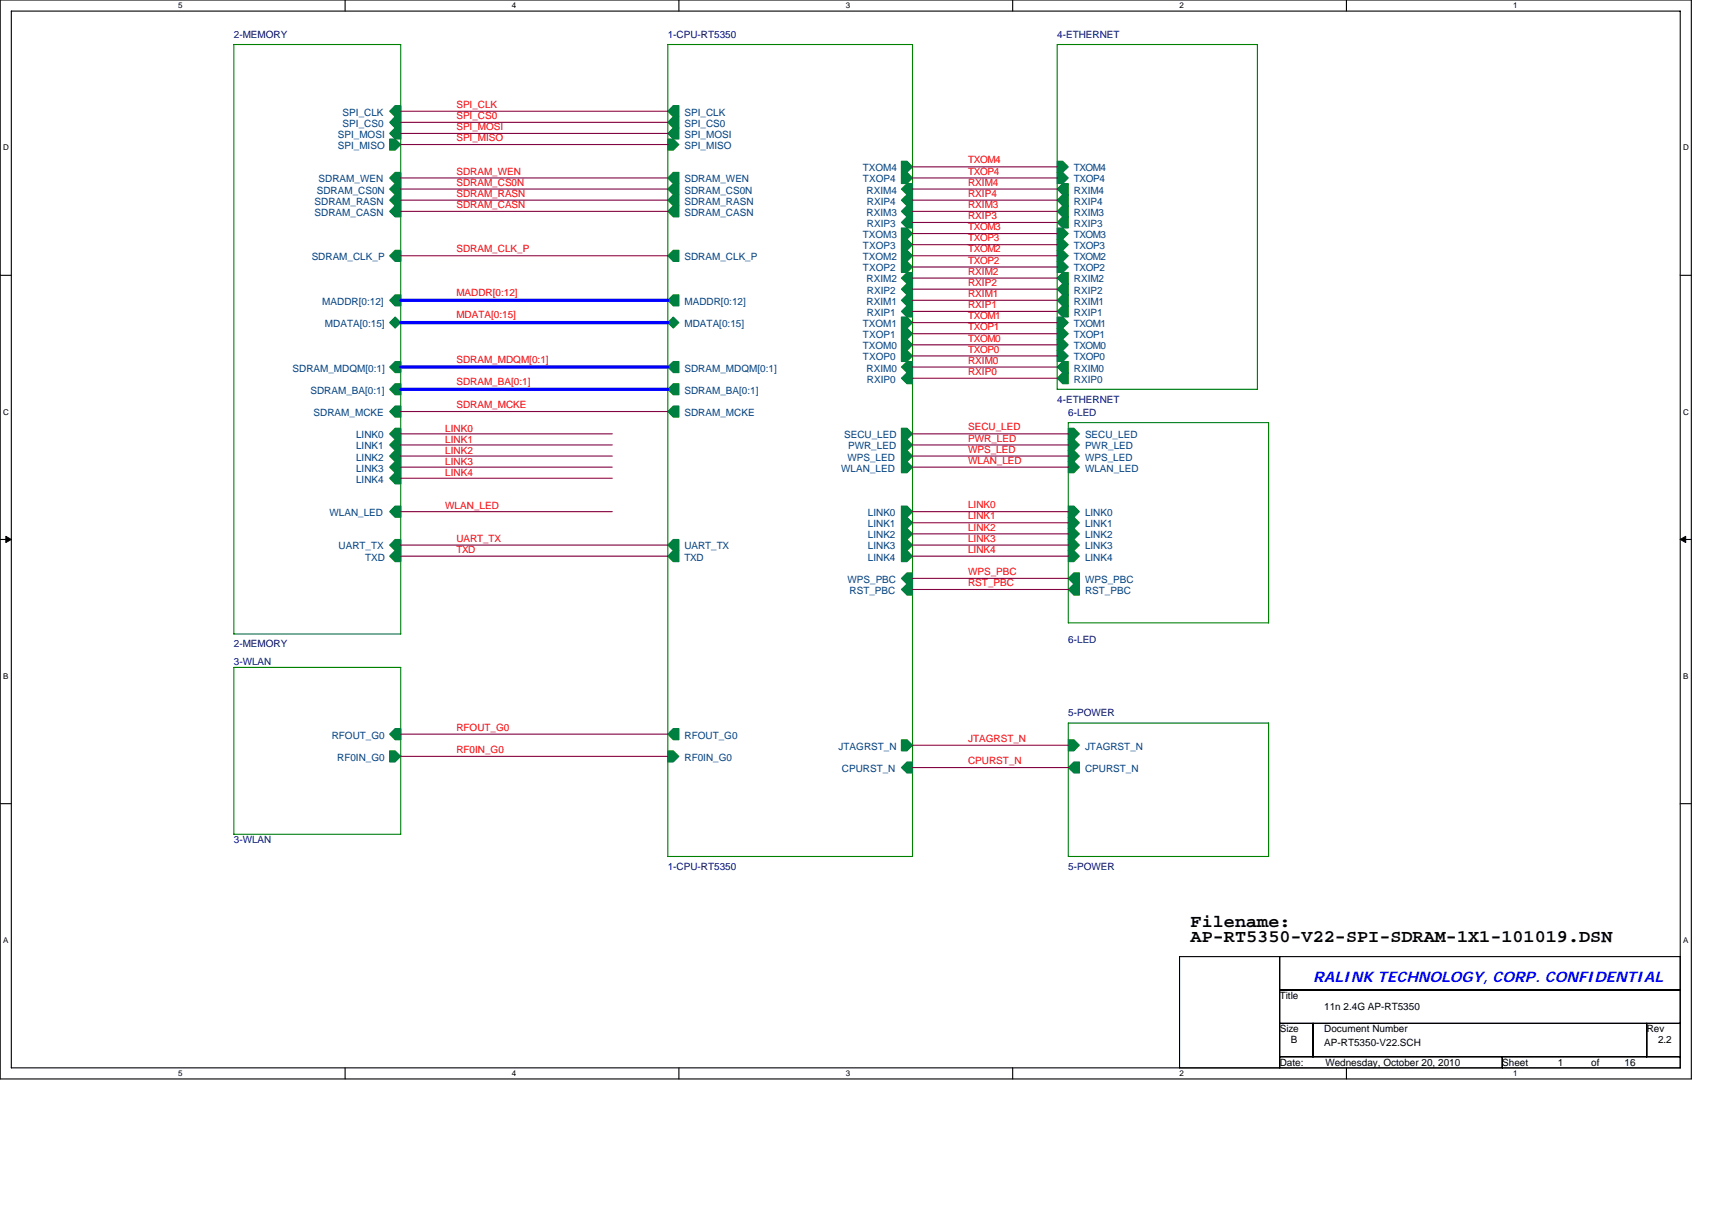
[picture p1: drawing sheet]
<svg xmlns="http://www.w3.org/2000/svg" width="297mm" height="210mm" viewBox="0 0 297 210" stroke-linecap="round" stroke-linejoin="round" font-family="sans-serif">
<path d="M0 0h293.5v187.2h-293.5zM2 1.9h289.5v183.4h-289.5z" fill="none" stroke="#000" stroke-width=".19"/>
<g fill="#fff">
<path d="M30.9 .2h.8v1.6h-.8z"/>
<path d="M30.9 185.5h.8v1.6h-.8z"/>
</g>
<path d="M59.9 0v1.9M59.9 185.3v1.9" fill="none" stroke="#000" stroke-width=".19"/>
<g fill="#fff">
<path d="M88.8 .2h.8v1.6h-.8z"/>
<path d="M88.8 185.5h.8v1.6h-.8z"/>
</g>
<path d="M117.8 0v1.9M117.8 185.3v1.9" fill="none" stroke="#000" stroke-width=".19"/>
<g fill="#fff">
<path d="M146.7 .2h.8v1.6h-.8z"/>
<path d="M146.7 185.5h.8v1.6h-.8z"/>
</g>
<path d="M175.7 0v1.9M175.7 185.3v1.9" fill="none" stroke="#000" stroke-width=".19"/>
<g fill="#fff">
<path d="M204.7 .2h.7v1.6h-.7z"/>
<path d="M204.7 185.5h.7v1.6h-.7z"/>
</g>
<path d="M233.6 0v1.9M233.6 185.3v1.9" fill="none" stroke="#000" stroke-width=".19"/>
<g fill="#fff">
<path d="M262.6 .2h.7v1.6h-.7z"/>
<path d="M262.6 185.5h.7v1.6h-.7z"/>
<path d="M.5 24.8h1v1.6h-1z"/>
<path d="M292 24.8h1v1.6h-1z"/>
<path d="M.5 70.7h1v1.5h-1z"/>
<path d="M292 70.7h1v1.5h-1z"/>
</g>
<path d="M0 47.8h2M291.5 47.8h2" fill="none" stroke="#000" stroke-width=".19"/>
<g fill="#fff">
<path d="M.5 116.5h.9v1.6h-.9z"/>
<path d="M292 116.5h.9v1.6h-.9z"/>
</g>
<path d="M0 93.6h2M291.5 93.6h2" fill="none" stroke="#000" stroke-width=".19"/>
<path d="M1 93.1l1 .5-1 .5zM291.5 93.6l1-.5v1z" fill="#000" stroke="#000" stroke-width=".17"/>
<g fill="#fff">
<path d="M.5 162.4h.9v1.5h-.9z"/>
<path d="M292 162.4h.9v1.5h-.9z"/>
</g>
<path d="M0 139.5h2M291.5 139.5h2M204.7 166h86.8v19.3h-86.8zM222 171.8h69.5M222 166v19.3M222 177.6h69.5M227.8 177.6v5.8M285.7 177.6v5.8M222 183.4h69.5M260.6 183.4v1.9" fill="none" stroke="#000" stroke-width=".19"/>
<path d="M40.6 7.7h28.9v102.3h-28.9zM115.9 7.7h42.4v140.9h-42.4zM183.4 7.7h34.8v59.9h-34.8zM185.4 73.3h34.7v34.8h-34.7zM40.6 115.8h28.9v29h-28.9zM185.4 125.5h34.7v23.1h-34.7z" fill="none" stroke="#008000" stroke-width=".19"/>
<g fill="#008040" stroke="#008040" stroke-width=".19">
<path d="M185.4 87.8h.9l1 1-1 1h-.9z" fill-rule="evenodd"/>
<path d="M185.4 89.8h.9l1 .9-1 1h-.9z" fill-rule="evenodd"/>
<path d="M185.4 91.7h.9l1 .9-1 1h-.9z" fill-rule="evenodd"/>
<path d="M185.4 93.6h.9l1 1-1 .9h-.9z" fill-rule="evenodd"/>
<path d="M185.4 95.5h.9l1 1-1 1h-.9z" fill-rule="evenodd"/>
<path d="M185.4 74.3h.9l1 1-1 .9h-.9z" fill-rule="evenodd"/>
<path d="M185.4 80.1h.9l1 1-1 .9h-.9z" fill-rule="evenodd"/>
<path d="M185.4 78.2h.9l1 .9-1 1h-.9z" fill-rule="evenodd"/>
<path d="M185.4 76.2h.9l1 1-1 1h-.9z" fill-rule="evenodd"/>
<path d="M185.4 100.4l.9-1h1v1.9h-1z" fill-rule="evenodd"/>
<path d="M185.4 102.3l.9-1h1v2h-1z" fill-rule="evenodd"/>
<path d="M116.8 18.3h1v2h-1l-.9-1z" fill-rule="evenodd"/>
<path d="M116.8 29.9h1v2h-1l-.9-1z" fill-rule="evenodd"/>
<path d="M115.9 32.8l.9-.9h1v1.9h-1z" fill-rule="evenodd"/>
<path d="M115.9 44.4l.9-1h1v2h-1z" fill-rule="evenodd"/>
<path d="M116.8 20.3h1v1.9h-1l-.9-1z" fill-rule="evenodd"/>
<path d="M115.9 34.7l.9-.9h1v1.9h-1z" fill-rule="evenodd"/>
<path d="M115.9 52.1l.9-.9h1v1.9h-1z" fill-rule="evenodd"/>
<path d="M116.8 55l1 1-1 .9-.9-.9z" fill-rule="evenodd"/>
<path d="M156.4 28h1l.9 1-.9 .9h-1z" fill-rule="evenodd"/>
<path d="M156.4 29.9h1l.9 1-.9 1h-1z" fill-rule="evenodd"/>
<path d="M156.4 32.8l1-.9h.9v1.9h-.9z" fill-rule="evenodd"/>
<path d="M156.4 34.7l1-.9h.9v1.9h-.9z" fill-rule="evenodd"/>
<path d="M156.4 133.2l1-1h.9v2h-.9z" fill-rule="evenodd"/>
<path d="M156.4 128.4h1l.9 .9-.9 1h-1z" fill-rule="evenodd"/>
<path d="M156.4 74.3h1l.9 1-.9 .9h-1z" fill-rule="evenodd"/>
<path d="M156.4 80.1h1l.9 1-.9 .9h-1z" fill-rule="evenodd"/>
<path d="M116.8 126.4h1v2h-1l-.9-1z" fill-rule="evenodd"/>
<path d="M115.9 130.3h.9l1 1-1 .9h-.9z" fill-rule="evenodd"/>
<path d="M156.4 93.6h1l.9 1-.9 .9h-1z" fill-rule="evenodd"/>
<path d="M156.4 91.7h1l.9 .9-.9 1h-1z" fill-rule="evenodd"/>
<path d="M156.4 87.8h1l.9 1-.9 1h-1z" fill-rule="evenodd"/>
<path d="M156.4 89.8h1l.9 .9-.9 1h-1z" fill-rule="evenodd"/>
<path d="M156.4 95.5h1l.9 1-.9 1h-1z" fill-rule="evenodd"/>
<path d="M156.4 36.7l1-1h.9v1.9h-.9z" fill-rule="evenodd"/>
<path d="M156.4 65.6l1-.9h.9v1.9h-.9z" fill-rule="evenodd"/>
<path d="M156.4 54l1-.9h.9v1.9h-.9z" fill-rule="evenodd"/>
<path d="M156.4 50.2l1-1h.9v2h-.9z" fill-rule="evenodd"/>
<path d="M156.4 38.6l1-1h.9v2h-.9z" fill-rule="evenodd"/>
<path d="M156.4 63.7l1-1h.9v2h-.9z" fill-rule="evenodd"/>
<path d="M156.4 52.1l1-.9h.9v1.9h-.9z" fill-rule="evenodd"/>
<path d="M156.4 48.3l1-1h.9v1.9h-.9z" fill-rule="evenodd"/>
<path d="M156.4 60.8h1l.9 1-.9 .9h-1z" fill-rule="evenodd"/>
<path d="M156.4 56.9h1l.9 1-.9 1h-1z" fill-rule="evenodd"/>
<path d="M156.4 45.4h1l.9 .9-.9 1h-1z" fill-rule="evenodd"/>
<path d="M156.4 41.5h1l.9 1-.9 .9h-1z" fill-rule="evenodd"/>
<path d="M156.4 58.9h1l.9 .9-.9 1h-1z" fill-rule="evenodd"/>
<path d="M156.4 55h1l.9 1-.9 .9h-1z" fill-rule="evenodd"/>
<path d="M156.4 43.4h1l.9 1-.9 1h-1z" fill-rule="evenodd"/>
<path d="M156.4 39.6h1l.9 .9-.9 1h-1z" fill-rule="evenodd"/>
<path d="M156.4 76.2h1l.9 1-.9 1h-1z" fill-rule="evenodd"/>
<path d="M156.4 78.2h1l.9 .9-.9 1h-1z" fill-rule="evenodd"/>
<path d="M156.4 100.4l1-1h.9v1.9h-.9z" fill-rule="evenodd"/>
<path d="M156.4 102.3l1-1h.9v2h-.9z" fill-rule="evenodd"/>
<path d="M115.9 63.7l.9-1h1v2h-1z" fill-rule="evenodd"/>
<path d="M116.8 35.7h1v1.9h-1l-.9-.9z" fill-rule="evenodd"/>
<path d="M116.8 66.6h1v1.9h-1l-.9-.9z" fill-rule="evenodd"/>
<path d="M115.9 23.2l.9-1h1v1.9h-1z" fill-rule="evenodd"/>
<path d="M115.9 24.1h.9l1 1-1 1h-.9z" fill-rule="evenodd"/>
<path d="M116.8 93.6h1v1.9h-1l-.9-.9z" fill-rule="evenodd"/>
<path d="M116.8 95.5h1v2h-1l-.9-1z" fill-rule="evenodd"/>
<path d="M115.9 71.4l.9-.9h1v1.9h-1z" fill-rule="evenodd"/>
<path d="M68.6 18.3h.9v2h-.9l-1-1z" fill-rule="evenodd"/>
<path d="M67.6 32.8l1-.9h.9v1.9h-.9z" fill-rule="evenodd"/>
<path d="M68.6 29.9h.9v2h-.9l-1-1z" fill-rule="evenodd"/>
<path d="M67.6 44.4l1-1h.9v2h-.9z" fill-rule="evenodd"/>
<path d="M68.6 20.3h.9v1.9h-.9l-1-1z" fill-rule="evenodd"/>
<path d="M67.6 34.7l1-.9h.9v1.9h-.9z" fill-rule="evenodd"/>
<path d="M67.6 52.1l1-.9h.9v1.9h-.9z" fill-rule="evenodd"/>
<path d="M68.6 55l.9 1-.9 .9-1-.9z" fill-rule="evenodd"/>
<path d="M67.6 63.7l1-1h.9v2h-.9z" fill-rule="evenodd"/>
<path d="M68.6 35.7h.9v1.9h-.9l-1-.9z" fill-rule="evenodd"/>
<path d="M68.6 66.6h.9v1.9h-.9l-1-.9z" fill-rule="evenodd"/>
<path d="M68.6 22.2h.9v1.9h-.9l-1-.9z" fill-rule="evenodd"/>
<path d="M67.6 24.1h1l.9 1-.9 1h-1z" fill-rule="evenodd"/>
<path d="M67.6 83l1-1h.9v2h-.9z" fill-rule="evenodd"/>
<path d="M67.6 81.1l1-1h.9v1.9h-.9z" fill-rule="evenodd"/>
<path d="M68.6 78.2h.9v1.9h-.9l-1-1z" fill-rule="evenodd"/>
<path d="M68.6 76.2h.9v2h-.9l-1-1z" fill-rule="evenodd"/>
<path d="M68.6 87.8h.9v2h-.9l-1-1z" fill-rule="evenodd"/>
<path d="M68.6 93.6h.9v1.9h-.9l-1-.9z" fill-rule="evenodd"/>
<path d="M68.6 95.5h.9v2h-.9l-1-1z" fill-rule="evenodd"/>
<path d="M67.6 71.4l1-.9h.9v1.9h-.9z" fill-rule="evenodd"/>
<path d="M68.6 74.3h.9v1.9h-.9l-1-.9z" fill-rule="evenodd"/>
<path d="M67.6 130.3h1l.9 1-.9 .9h-1z" fill-rule="evenodd"/>
<path d="M68.6 126.4h.9v2h-.9l-1-1z" fill-rule="evenodd"/>
<path d="M183.4 28h1l1 1-1 .9h-1z" fill-rule="evenodd"/>
<path d="M183.4 29.9h1l1 1-1 1h-1z" fill-rule="evenodd"/>
<path d="M183.4 32.8l1-.9h1v1.9h-1z" fill-rule="evenodd"/>
<path d="M183.4 34.7l1-.9h1v1.9h-1z" fill-rule="evenodd"/>
<path d="M184.4 35.7h1v1.9h-1l-1-.9z" fill-rule="evenodd"/>
<path d="M184.4 37.6h1v2h-1l-1-1z" fill-rule="evenodd"/>
<path d="M183.4 39.6h1l1 .9-1 1h-1z" fill-rule="evenodd"/>
<path d="M183.4 41.5h1l1 1-1 .9h-1z" fill-rule="evenodd"/>
<path d="M183.4 43.4h1l1 1-1 1h-1z" fill-rule="evenodd"/>
<path d="M183.4 45.4h1l1 .9-1 1h-1z" fill-rule="evenodd"/>
<path d="M184.4 47.3h1v1.9h-1l-1-.9z" fill-rule="evenodd"/>
<path d="M184.4 49.2h1v2h-1l-1-1z" fill-rule="evenodd"/>
<path d="M183.4 52.1l1-.9h1v1.9h-1z" fill-rule="evenodd"/>
<path d="M183.4 54l1-.9h1v1.9h-1z" fill-rule="evenodd"/>
<path d="M183.4 55h1l1 1-1 .9h-1z" fill-rule="evenodd"/>
<path d="M183.4 56.9h1l1 1-1 1h-1z" fill-rule="evenodd"/>
<path d="M183.4 58.9h1l1 .9-1 1h-1z" fill-rule="evenodd"/>
<path d="M183.4 60.8h1l1 1-1 .9h-1z" fill-rule="evenodd"/>
<path d="M183.4 63.7l1-1h1v2h-1z" fill-rule="evenodd"/>
<path d="M184.4 64.7h1v1.9h-1l-1-1z" fill-rule="evenodd"/>
<path d="M185.4 133.2l.9-1h1v2h-1z" fill-rule="evenodd"/>
<path d="M185.4 128.4h.9l1 .9-1 1h-.9z" fill-rule="evenodd"/>
</g>
<path d="M69.5 52.1h46.4M69.5 56h46.4M69.5 67.6h46.4M69.5 63.7h46.4" fill="none" stroke="#00f" stroke-width=".57"/>
<g fill="none" stroke="#800040" stroke-width=".19">
<path d="M69.5 19.3h46.4M69.5 25.1h46.4M69.5 36.7h46.4M69.5 34.7h46.4M69.5 30.9h46.4M69.5 32.8h46.4M69.5 21.2h46.4M69.5 23.2h46.4M158.3 36.7h25.1M158.3 34.7h25.1M158.3 30.9h25.1M158.3 29h25.1"/>
<path d="M158.3 32.8h25.1M158.3 38.6h25.1M69.5 44.4h46.4M158.3 59.8h25.1M158.3 50.2h25.1M158.3 46.3h25.1M158.3 42.5h25.1M158.3 54h25.1M158.3 44.4h25.1M158.3 56h25.1M158.3 48.3h25.1M158.3 40.5h25.1"/>
<path d="M158.3 52.1h25.1M158.3 57.9h25.1M69.5 71.4h46.4M69.5 77.2h36.7M69.5 79.1h36.7M69.5 75.3h36.7M158.3 77.2h27.1M158.3 79.1h27.1M158.3 65.6h25.1M158.3 75.3h27.1M158.3 63.7h25.1M158.3 61.8h25.1"/>
<path d="M69.5 81.1h36.7M69.5 83h36.7M69.5 88.8h36.7M69.5 94.6h46.4M69.5 96.5h46.4M158.3 81.1h27.1M158.3 88.8h27.1M158.3 94.6h27.1M158.3 90.7h27.1M158.3 96.5h27.1M158.3 92.6h27.1M158.3 100.4h27.1"/>
<path d="M158.3 102.3h27.1M69.5 127.4h46.4M69.5 131.3h46.4M158.3 129.3h27.1M158.3 133.2h27.1"/>
</g>
<g font-size="3.1">
<text x="206.6" y="160.9">Filename:</text>
<text x="206.6" y="163.5">AP-RT5350-V22-SPI-SDRAM-1X1-101019.DSN</text>
</g>
<text font-size="2.5" fill="#00f" x="227.8" y="170.5">RALINK TECHNOLOGY, CORP. CONFIDENTIAL</text>
<g font-size="1.7" fill="#000080">
<text x="40.6" y="6.6">2-MEMORY</text>
<text x="115.9" y="6.6">1-CPU-RT5350</text>
<text x="183.4" y="6.6">4-ETHERNET</text>
<text x="183.4" y="69.9">4-ETHERNET</text>
<text x="185.4" y="72.2">6-LED</text>
<text x="40.6" y="112.4">2-MEMORY</text>
<text x="185.4" y="111.6">6-LED</text>
<text x="40.6" y="115.4">3-WLAN</text>
<text x="185.4" y="124.3">5-POWER</text>
<text x="40.6" y="146.3">3-WLAN</text>
<text x="115.9" y="151">1-CPU-RT5350</text>
<text x="185.4" y="151">5-POWER</text>
</g>
<g font-size="1.7" fill="#004080">
<text x="58.6" y="23.9">SPI_MOSI</text>
<text x="59.5" y="20.1">SPI_CLK</text>
<text x="59.5" y="22">SPI_CS0</text>
<text x="118.8" y="20.1">SPI_CLK</text>
<text x="118.8" y="22">SPI_CS0</text>
<text x="118.8" y="23.9">SPI_MOSI</text>
<text x="58.6" y="25.9">SPI_MISO</text>
<text x="118.8" y="25.9">SPI_MISO</text>
<text x="149.7" y="29.7">TXOM4</text>
<text x="186.3" y="29.7">TXOM4</text>
<text x="54.6" y="35.5">SDRAM_RASN</text>
<text x="55" y="33.6">SDRAM_CS0N</text>
<text x="55.3" y="31.7">SDRAM_WEN</text>
<text x="118.8" y="31.7">SDRAM_WEN</text>
<text x="118.8" y="33.6">SDRAM_CS0N</text>
<text x="118.8" y="35.5">SDRAM_RASN</text>
<text x="149.7" y="31.7">TXOP4</text>
<text x="150.4" y="33.6">RXIM4</text>
<text x="150.4" y="35.5">RXIP4</text>
<text x="186.3" y="31.7">TXOP4</text>
<text x="186.3" y="33.6">RXIM4</text>
<text x="186.3" y="35.5">RXIP4</text>
<text x="54.6" y="37.4">SDRAM_CASN</text>
<text x="118.8" y="37.4">SDRAM_CASN</text>
<text x="149.7" y="41.3">TXOM3</text>
<text x="150.4" y="37.4">RXIM3</text>
<text x="150.4" y="39.4">RXIP3</text>
<text x="186.3" y="37.4">RXIM3</text>
<text x="186.3" y="39.4">RXIP3</text>
<text x="186.3" y="41.3">TXOM3</text>
<text x="54.1" y="45.2">SDRAM_CLK_P</text>
<text x="118.8" y="45.2">SDRAM_CLK_P</text>
<text x="149.7" y="45.2">TXOM2</text>
<text x="149.7" y="47.1">TXOP2</text>
<text x="149.7" y="43.2">TXOP3</text>
<text x="186.3" y="43.2">TXOP3</text>
<text x="186.3" y="45.2">TXOM2</text>
<text x="186.3" y="47.1">TXOP2</text>
<text x="55.9" y="52.9">MADDR[0:12]</text>
<text x="118.8" y="52.9">MADDR[0:12]</text>
<text x="150.4" y="52.9">RXIM1</text>
<text x="150.4" y="49">RXIM2</text>
<text x="150.4" y="51">RXIP2</text>
<text x="186.3" y="49">RXIM2</text>
<text x="186.3" y="51">RXIP2</text>
<text x="186.3" y="52.9">RXIM1</text>
<text x="56.4" y="56.7">MDATA[0:15]</text>
<text x="118.8" y="56.7">MDATA[0:15]</text>
<text x="149.7" y="56.7">TXOM1</text>
<text x="149.7" y="58.7">TXOP1</text>
<text x="150.4" y="54.8">RXIP1</text>
<text x="186.3" y="54.8">RXIP1</text>
<text x="186.3" y="56.7">TXOM1</text>
<text x="186.3" y="58.7">TXOP1</text>
<text x="50.8" y="64.5">SDRAM_MDQM[0:1]</text>
<text x="118.8" y="64.5">SDRAM_MDQM[0:1]</text>
<text x="149.7" y="60.6">TXOM0</text>
<text x="149.7" y="62.5">TXOP0</text>
<text x="150.4" y="64.5">RXIM0</text>
<text x="186.3" y="60.6">TXOM0</text>
<text x="186.3" y="62.5">TXOP0</text>
<text x="186.3" y="64.5">RXIM0</text>
<text x="53.9" y="68.3">SDRAM_BA[0:1]</text>
<text x="118.8" y="68.3">SDRAM_BA[0:1]</text>
<text x="150.4" y="66.4">RXIP0</text>
<text x="186.3" y="66.4">RXIP0</text>
<text x="54.4" y="72.2">SDRAM_MCKE</text>
<text x="61.8" y="78">LINK1</text>
<text x="61.8" y="76.1">LINK0</text>
<text x="118.8" y="72.2">SDRAM_MCKE</text>
<text x="146.4" y="76.1">SECU_LED</text>
<text x="147.1" y="78">PWR_LED</text>
<text x="188.3" y="76.1">SECU_LED</text>
<text x="188.3" y="78">PWR_LED</text>
<text x="61.8" y="83.8">LINK4</text>
<text x="61.8" y="81.9">LINK3</text>
<text x="61.8" y="79.9">LINK2</text>
<text x="146" y="81.9">WLAN_LED</text>
<text x="147" y="79.9">WPS_LED</text>
<text x="188.3" y="81.9">WLAN_LED</text>
<text x="188.3" y="79.9">WPS_LED</text>
<text x="57.2" y="89.6">WLAN_LED</text>
<text x="150.6" y="89.6">LINK0</text>
<text x="188.3" y="89.6">LINK0</text>
<text x="58.7" y="95.4">UART_TX</text>
<text x="118.8" y="95.4">UART_TX</text>
<text x="150.6" y="95.4">LINK3</text>
<text x="150.6" y="93.4">LINK2</text>
<text x="150.6" y="91.5">LINK1</text>
<text x="188.3" y="91.5">LINK1</text>
<text x="188.3" y="93.4">LINK2</text>
<text x="188.3" y="95.4">LINK3</text>
<text x="63.4" y="97.3">TXD</text>
<text x="118.8" y="97.3">TXD</text>
<text x="147" y="101.2">WPS_PBC</text>
<text x="150.6" y="97.3">LINK4</text>
<text x="188.3" y="97.3">LINK4</text>
<text x="188.3" y="101.2">WPS_PBC</text>
<text x="147.4" y="103.1">RST_PBC</text>
<text x="188.3" y="103.1">RST_PBC</text>
<text x="57.5" y="128.2">RFOUT_G0</text>
<text x="118.8" y="128.2">RFOUT_G0</text>
<text x="145.5" y="130.1">JTAGRST_N</text>
<text x="188.3" y="130.1">JTAGRST_N</text>
<text x="58.5" y="132">RF0IN_G0</text>
<text x="118.8" y="132">RF0IN_G0</text>
<text x="146.1" y="134">CPURST_N</text>
<text x="188.3" y="134">CPURST_N</text>
</g>
<g font-size="1.7" fill="#f00">
<text x="79.2" y="20.7">SPI_CS0</text>
<text x="79.2" y="18.7">SPI_CLK</text>
<text x="79.2" y="22.6">SPI_MOSI</text>
<text x="79.2" y="24.5">SPI_MISO</text>
<text x="168" y="28.4">TXOM4</text>
<text x="79.2" y="34.2">SDRAM_RASN</text>
<text x="79.2" y="32.2">SDRAM_CS0N</text>
<text x="79.2" y="30.3">SDRAM_WEN</text>
<text x="168" y="30.3">TXOP4</text>
<text x="168" y="34.2">RXIP4</text>
<text x="168" y="32.2">RXIM4</text>
<text x="79.2" y="36.1">SDRAM_CASN</text>
<text x="168" y="41.9">TXOP3</text>
<text x="168" y="40">TXOM3</text>
<text x="168" y="38">RXIP3</text>
<text x="168" y="36.1">RXIM3</text>
<text x="79.2" y="43.8">SDRAM_CLK_P</text>
<text x="168" y="45.7">TXOP2</text>
<text x="168" y="43.8">TXOM2</text>
<text x="168" y="47.7">RXIM2</text>
<text x="79.2" y="51.4">MADDR[0:12]</text>
<text x="168" y="49.6">RXIP2</text>
<text x="168" y="53.5">RXIP1</text>
<text x="168" y="51.5">RXIM1</text>
<text x="79.2" y="55.2">MDATA[0:15]</text>
<text x="168" y="59.3">TXOM0</text>
<text x="168" y="55.4">TXOM1</text>
<text x="168" y="57.3">TXOP1</text>
<text x="79.2" y="62.9">SDRAM_MDQM[0:1]</text>
<text x="168" y="65">RXIP0</text>
<text x="168" y="63.1">RXIM0</text>
<text x="168" y="61.2">TXOP0</text>
<text x="79.2" y="66.8">SDRAM_BA[0:1]</text>
<text x="79.2" y="70.8">SDRAM_MCKE</text>
<text x="77.3" y="76.8">LINK1</text>
<text x="77.3" y="74.9">LINK0</text>
<text x="168" y="74.7">SECU_LED</text>
<text x="168" y="76.6">PWR_LED</text>
<text x="77.3" y="80.7">LINK3</text>
<text x="77.3" y="78.8">LINK2</text>
<text x="77.3" y="82.6">LINK4</text>
<text x="168" y="78.6">WPS_LED</text>
<text x="168" y="80.5">WLAN_LED</text>
<text x="77.3" y="88.4">WLAN_LED</text>
<text x="168" y="88.2">LINK0</text>
<text x="79.2" y="94">UART_TX</text>
<text x="79.2" y="95.9">TXD</text>
<text x="168" y="90.1">LINK1</text>
<text x="168" y="95.9">LINK4</text>
<text x="168" y="92.1">LINK2</text>
<text x="168" y="94">LINK3</text>
<text x="168" y="99.8">WPS_PBC</text>
<text x="168" y="101.7">RST_PBC</text>
<text x="79.2" y="126.8">RFOUT_G0</text>
<text x="79.2" y="130.7">RF0IN_G0</text>
<text x="168" y="128.8">JTAGRST_N</text>
<text x="168" y="132.6">CPURST_N</text>
</g>
<g font-size="1.7">
<text x="222" y="173.4">Title</text>
<text x="222" y="179.1">Size</text>
<text x="229.8" y="175.3">11n 2.4G AP-RT5350</text>
<text x="229.8" y="179.1">Document Number</text>
<text x="285.7" y="179.1">Rev</text>
<text x="222" y="184.9">Date:</text>
<text x="224" y="181.1">B</text>
<text x="229.8" y="181.5">AP-RT5350-V22.SCH</text>
<text x="230" y="184.9">Wednesday, October 20, 2010</text>
<text x="260.6" y="184.9">Sheet</text>
<text x="270.3" y="184.9">1</text>
<text x="276.1" y="184.9">of</text>
<text x="281.9" y="184.9">16</text>
<text x="287.7" y="181.1">2.2</text>
</g>
<g font-size="1.4">
<text x="30.9" y="1.5">5</text>
<text x="88.8" y="1.5">4</text>
<text x="146.7" y="1.5">3</text>
<text x="204.7" y="1.5">2</text>
<text x="262.6" y="1.5">1</text>
<text x=".5" y="26.1">D</text>
<text x="292" y="26.1">D</text>
<text x=".5" y="71.9">C</text>
<text x="292" y="71.9">C</text>
<text x=".5" y="117.8">B</text>
<text x="292" y="117.8">B</text>
<text x=".5" y="163.6">A</text>
<text x="292" y="163.6">A</text>
<text x="30.9" y="186.8">5</text>
<text x="88.8" y="186.8">4</text>
<text x="146.7" y="186.8">3</text>
<text x="204.7" y="186.8">2</text>
<text x="262.6" y="186.8">1</text>
</g>
</svg>
